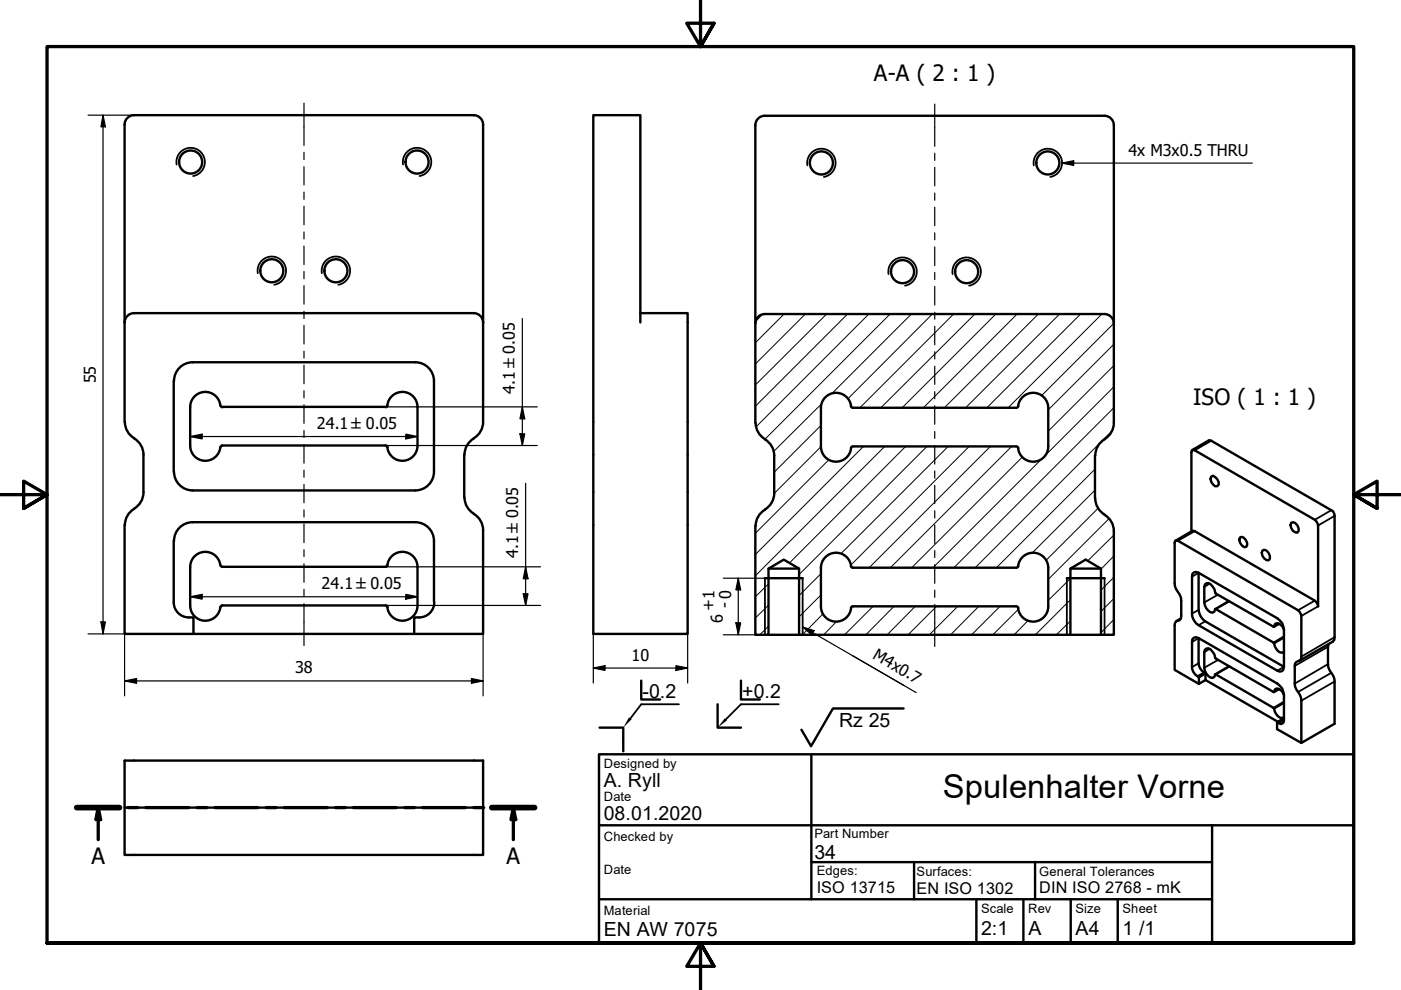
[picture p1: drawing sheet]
<svg xmlns="http://www.w3.org/2000/svg" width="297mm" height="210mm" viewBox="0 0 297 210" stroke-linecap="round" stroke-linejoin="round" font-family="sans-serif">
<!-- layer: Schraffur (ISO) -->
<g fill="none" stroke="#000" stroke-width=".21">
<path d="M161.7 66.6l-1.4 1.5M166.2 66.6l-6.1 6.1M170.8 66.6l-10.7 10.6M175.3 66.6l-15.2 15M179.7 66.6l-19.6 19.5M184.2 66.6l-23.9 23.9M188.7 66.6l-26.5 26.5M193.2 66.6l-16.9 16.9M197.7 66.6l-17.9 18M202.2 66.6l-19.9 19.9M206.7 66.6l-19.9 19.9M211.1 66.6l-19.8 19.9"/>
<path d="M215.6 66.6l-19.8 19.9M220.2 66.6l-20 19.9M224.7 66.6l-20 19.9M229.1 66.6l-19.9 19.9M233.6 66.6l-19.9 19.9M236.2 77.5l-14 13.9M236.2 73l-14 13.9M236.2 68.6l-15.3 15.3M174.1 94.7l-10 9.9M174.1 90.2l-10 9.9M174.2 85.6l-10.2 10.1M175.8 97.4l-15.7 15.7"/>
<path d="M183.1 94.7l-23 22.9M187.6 94.7l-27.5 27.4M192 94.7l-24.6 24.7M196.5 94.7l-27.1 27.1M201 94.7l-22.7 22.7M205.5 94.7l-25.1 25.1M210 94.7l-25.7 25.7M214.5 94.7l-25.7 25.7M216.8 96.9l-23.5 23.5M220.8 97.4l-23 23M232.2 99.5l-20.9 20.9M233.2 94l-26.4 26.4"/>
<path d="M235.7 91.4l-2.1 2.2M236.2 86.5l-34 33.9M236.2 82l-14.5 14.5M232.2 103.9l-13.3 13.3M232.8 107.8l-11 11M235.1 110l-12.9 12.8M236.2 117.9l-2.8 2.8M236.2 113.4l-5.6 5.5M162.9 132.8l-1.8 1.8M162.9 128.3l-2.8 2.7M162.9 123.8l-2.8 2.7M174.1 126.1l-4.7 4.7"/>
<path d="M174.1 121.6l-4.7 4.7M174.5 130.1l-4.4 4.5M177.4 131.7l-2.8 2.9M185.1 128.6l-6 6M189.5 128.6l-5.9 6M194.1 128.6l-6 6M198.6 128.6l-6.1 6M203.1 128.6l-6.1 6M207.5 128.6l-6 6M212 128.6l-6 6M216 129.1l-5.5 5.5M218 131.5l-3 3.1"/>
<path d="M226.9 131.7l-2.9 2.9M226.9 127.2l-7.4 7.4M226.9 122.7l-4.7 4.6M236.2 131.4l-2.8 2.7M236.2 126.9l-2.8 2.7M236.2 122.4l-2.8 2.7"/>
</g>
<!-- layer: Sichtbar (ISO) -->
<g fill="none" stroke="#000" stroke-width=".51">
<path d="M28.4 24.4a2 2 0 0 0-2 2v63M28.4 24.4h72a2 2 0 0 1 2 2v63M162.1 24.5a2 2 0 0 0-2 2v63.1M162.2 24.5h72a2 2 0 0 1 2 2v63.1M28.4 66.4a2 2 0 0 0-2 2M28.4 66.4h72a2 2 0 0 1 2 2M40.8 76.8h47.2M40.9 76.8a4 4 0 0 0-4 4M88 76.8a4 4 0 0 1 4 4M135.8 66.4h10v68h-20v-110h10v44M162.1 66.6a2 2 0 0 0-2 2M162.2 66.6h72a2 2 0 0 1 2 2"/>
<path d="M26.5 89.5a4 4 0 0 0 2 3.4M28.4 93a4 4 0 0 1 2 3.4M30.4 96.4v8M36.8 80.8v19.2M40.3 94.5a3.2 3.2 0 0 0 3.1 3.2 3.2 3.2 0 0 0 3.3-2.9M46.7 85.9a3.2 3.2 0 0 0-3.3-2.8 3.2 3.2 0 0 0-3.1 3.2v8.2M46.7 86l.4 .3M47.1 94.5h34.7M47.1 86.3h34.7M47.1 94.5l-.4 .3M81.8 94.5l.4 .3M82.1 85.9a3.2 3.2 0 0 1 3.4-2.8 3.2 3.2 0 0 1 3 3.2v8.2"/>
<path d="M82.2 86l-.4 .3M88.5 94.5a3.2 3.2 0 0 1-3 3.2 3.2 3.2 0 0 1-3.4-2.9M92 80.8v19.2M98.4 96.4v9M100.5 93a4 4 0 0 0-2 3.4M102.4 89.5a4 4 0 0 1-2 3.4M160.2 89.7a4 4 0 0 0 2 3.4M162.2 93.2a4 4 0 0 1 1.9 3.4v8a4 4 0 0 1-1.9 3.4M174.1 86.5v8.2a3.2 3.2 0 0 0 3.1 3.2 3.2 3.2 0 0 0 3.3-3.1l.3-.1M180.4 86.1l.4 .4M180.4 86.1a3.2 3.2 0 0 0-3.3-2.8 3.2 3.2 0 0 0-3 3.2M180.8 94.7h34.7l.4 .3"/>
<path d="M215.9 86.1a3.2 3.2 0 0 1 3.3-2.8 3.2 3.2 0 0 1 3.1 3.2M215.9 86.1l-.4 .4h-34.7M222.2 86.5l.1 8.2a3.2 3.2 0 0 1-3.1 3.2 3.2 3.2 0 0 1-3.3-2.9M232.2 96.6v9M234.2 93.1a4 4 0 0 0-2 3.5M236.2 89.7a4 4 0 0 1-2 3.4M252.8 95.4l3.5-2h.5l25.8 15 .4 1-.1 26.3-.3 .4-7.1 4M26.4 111.3v23.1h14.6M28.5 107.9a4 4 0 0 0-2 3.4M30.4 104.4a4 4 0 0 1-2 3.4M36.8 114.7v13a3.2 3.2 0 0 0 3.2 3.2M36.9 100a4 4 0 0 0 4 4"/>
<path d="M40.8 110.7h47.2M40.8 104h47.2M40.9 110.7a4 4 0 0 0-4 4M46.7 119.9a3.2 3.2 0 0 0-3.3-2.9 3.2 3.2 0 0 0-3.1 3.2M46.7 119.8l.4 .4M82.1 119.9a3.2 3.2 0 0 1 3.4-2.9 3.2 3.2 0 0 1 3 3.2M82.2 119.8l-.4 .4M88 110.7a4 4 0 0 1 4 4v13M92 100a4 4 0 0 1-4 4M98.5 105.5a4 4 0 0 0 2 3.4M100.4 109a4 4 0 0 1 2 3.4M102.4 112.4v22h-14.6"/>
<path d="M162.2 108.1a4 4 0 0 0-2 3.4M232.2 105.7a4 4 0 0 0 2 3.4M234.2 109.2a4 4 0 0 1 2 3.4v22h-2.8v-14l-3.2-1.9-3.3 1.9v14h-57.5v-14l-3.2-1.9-3.3 1.9v14h-2.8v-23.1M252.6 112.7v-16.8l.1-.4 .2-.1 .4 .1 25.5 14.7 .3 .3 .4 .9v17.2l-.4-.9-.3-.3-25.5-14.8h-.5l-3.6 2.1M256.8 101.1l.4-.2a1.87 1.87 0 0 1 1.2 1.9l-.3 .3a1.48 1.48 0 0 1-1.3-2zM262.9 114a1.2 1.2 0 0 1 1.5 1.1v.6l-.2 .3a1.48 1.48 0 0 1-1.3-2zM267.7 116.7l.3-.1a1.69 1.69 0 0 1 1.2 1.9l-.2 .3a1.48 1.48 0 0 1-1.3-2.1zM273.7 110.8a1.22 1.22 0 0 1 1.6 1.2v.6l-.2 .3a1.5 1.5 0 0 1-1.4-2.1zM40.1 130.9h.9v3.5M40.3 120.2v8.2a3.2 3.2 0 0 0 3.1 3.2 3.2 3.2 0 0 0 3.3-2.8M41 134.4h46.8M47.1 128.4h34.7"/>
<path d="M47.1 120.2h34.7M47.1 128.4l-.4 .3M81.8 128.4l.4 .3M88.5 120.2v8.2a3.2 3.2 0 0 1-3 3.2 3.2 3.2 0 0 1-3.4-2.8M88.8 130.9h-1v3.5M92.1 127.7a3.2 3.2 0 0 1-3.2 3.2M162.2 122.6h8M162.9 120.6h6.5M162.9 134.6h6.5M174.1 128.6a3.2 3.2 0 0 0 3 3.2 3.2 3.2 0 0 0 3.3-2.9M180.4 120l.4 .4M180.4 120a3.2 3.2 0 0 0-3.3-2.8 3.2 3.2 0 0 0-3 3.2v8.2"/>
<path d="M180.8 128.6l-.4 .3M180.8 128.6h34.7l.4 .3M215.9 120a3.2 3.2 0 0 1 3.3-2.8 3.2 3.2 0 0 1 3 3.2v8.2M215.9 120l-.4 .4h-34.7M222.3 128.6a3.2 3.2 0 0 1-3.1 3.2 3.2 3.2 0 0 1-3.3-2.9M226.2 122.6h8M226.9 120.6h6.5M226.9 134.6h6.5M250.3 131.2l-.9 .5M254.1 135.3l16.7 9.6a2.81 2.81 0 0 1 1.4 2.5v5.7l-.7 .4-.7-.4v1.5l5.1 2.9v-8.9a3.9 3.9 0 0 0-1.1-2.5l-.3-1.2v-3.7a1.09 1.09 0 0 1 1.1-1.1l.2-.4 .1-.5v-8.6l-.4-.9-.3-.3-25.5-14.7-.3-.1-.3 .1-.1 .4v8.6a3.9 3.9 0 0 0 1.1 2.4l.3 1.3v3.2a1 1 0 0 1-1 1.1l-.3 .4-.1 .5v9.4l5.2 3M254.1 135.3v5.3a2.59 2.59 0 0 0 1.5 2.2v1.4l15.3 8.8M254.1 121.4v7.9a3.2 3.2 0 0 0 1.4 2.4l16.7 9.7"/>
<path d="M254.1 135.3l-.5-.2-.5 .1-.3 .3-.1 5.9a2.59 2.59 0 0 0 1.5 2.2v1.4M254.1 121.4l-.5-.1-.5 .1-.3 .3-.1 8.4a3 3 0 0 0 1.4 2.5l16.7 9.6 .5 .2 .5-.1 .3-.3 .1-.6M254.1 121.4l16.7 9.7a2.81 2.81 0 0 1 1.4 2.4v7.9M260.6 127.4l-2.9 1.7M271.2 132.2l-1.1 .7M272.2 133.4l-.4-.6-.5-.5-.5-.2-.5 .2-.2 .6h-.1l-12.3-7.2a2.59 2.59 0 0 0-1.5-2.1l-.4 .1-.3 .2-.2 .5v3.3a2.32 2.32 0 0 0 1.8 2.2l.4-.3 .2-.5 12.4 7.2a2.24 2.24 0 0 0 1.7 2.1l.4-.2M281.7 136.6l-.1 .5v3.7a3.9 3.9 0 0 0 1 2.4l.4 1.3v9l-7.1 4M255.6 142.8l-1.4 .8M255.6 144.2l-1.4 .8M260.6 141.3l-2.9 1.7M271.2 146.1l-1.1 .6M272.2 147.3l-.4-.7-.5-.5-.5-.1-.5 .1-.2 .6h-.1l-12.3-7.2a2.59 2.59 0 0 0-1.5-2.1l-.4 .1-.3 .3-.2 .5v3.3a2.32 2.32 0 0 0 1.8 2.1l.4-.2 .2-.5 12.4 7.1a2.24 2.24 0 0 0 1.7 2.1l.4-.1"/>
<path d="M272.2 152.4l-1.4 .7M26.4 171.2h76v-9.9h-76v20h76v-10.1"/>
<circle cx="40.4" cy="34.4" r="2.44"/>
<circle cx="88.4" cy="34.4" r="2.44"/>
<circle cx="174.1" cy="34.5" r="2.44"/>
<circle cx="222.2" cy="34.5" r="2.44"/>
<circle cx="57.6" cy="57.4" r="2.44"/>
<circle cx="71.2" cy="57.4" r="2.44"/>
<circle cx="191.4" cy="57.6" r="2.44"/>
<circle cx="204.9" cy="57.6" r="2.44"/>
</g>
<!-- layer: Sichtbar schmal (ISO) -->
<g fill="none" stroke="#000" stroke-width=".38">
<path d="M37.4 34.9a3 3 0 0 1 2.5-3.5 3 3 0 0 1 3.5 2.4 3 3 0 0 1-2.5 3.5M85.5 34.9a3 3 0 0 1 2.4-3.5 3 3 0 0 1 3.5 2.4 3 3 0 0 1-2.5 3.5M171.2 35.1a3 3 0 0 1 2.4-3.5 3 3 0 0 1 3.5 2.4 3 3 0 0 1-2.4 3.5M219.2 35.1a3 3 0 0 1 2.4-3.5 3 3 0 0 1 3.5 2.4 3 3 0 0 1-2.4 3.5M54.7 57.9a3 3 0 0 1 2.4-3.5 3 3 0 0 1 3.5 2.5 3 3 0 0 1-2.5 3.5M68.2 57.9a3 3 0 0 1 2.5-3.5 3 3 0 0 1 3.5 2.5 3 3 0 0 1-2.5 3.5M188.4 58.1a3 3 0 0 1 2.4-3.5 3 3 0 0 1 3.5 2.5 3 3 0 0 1-2.4 3.5M202 58.1a3 3 0 0 1 2.4-3.5 3 3 0 0 1 3.5 2.5 3 3 0 0 1-2.4 3.5M256.8 93.4l-3.5 2.1M253.3 112.6l-3.6 2.1M282.3 108.2l-3.5 2M283 109.4l-3.5 2"/>
<path d="M162.2 122.6v12M170.2 122.6v12M226.2 122.6v12M234.2 122.6v12M250.3 131.3l-.6 .3M254.1 129.3l-1.4 .8M254.1 121.4l-1.4 .9M254.1 135.3l-1.4 .8M255.5 131.7l-1.4 .9M256.5 123.7l-1.2 .7M256.5 137.6l-1.2 .7M258.3 139.9l-3 1.7"/>
<path d="M258.3 126.1l-3 1.6M260.7 127.5l-3 1.6M271.1 132.2l-1 .6M272.2 134.9l-2.2 1.3M272.2 135.2l-2.1 1.2M278.8 127.4l-3.6 2M279.5 128.6l-3.6 2M281.6 137.1l-7.1 4.1M283 135.1l-7.1 4.1M254.1 140.6l-1.4 .8M255.3 142.6l-1.4 .8M260.7 141.3l-3 1.7"/>
<path d="M271.1 146.1l-1 .6M272.2 148.8l-2.2 1.3M272.2 149.1l-2.1 1.2M272.2 141.4l-1.4 .8M272.2 152.7l-1.1 .6M281.6 140.8l-7.1 4.1M282.3 142.7l-7.1 4M283 144.5l-7.1 4.1"/>
</g>
<!-- layer: Schraffur (ISO) -->
<path d="M133.3 152.1l.6 .4-1.8 1.8zM153.7 152.3l.4 .5-2 1.5z" fill="#000"/>
<!-- layer: Schnittlinie (ISO) -->
<g fill="none" stroke="#000" stroke-width=".7">
<path d="M16.3 171.2h9M20.8 171.2l.5 2.6h-1zM20.8 171.2v6.8M27.1 171.2h2.1M30.9 171.2h9.1M41.8 171.2h2.1M45.6 171.2h9.1M56.5 171.2h2M60.3 171.2h9M71.1 171.2h2.1M74.9 171.2h9.1M85.8 171.2h2.1"/>
<path d="M89.6 171.2h9.1M100.5 171.2h2.1M104.3 171.2h9M108.8 171.2l.5 2.6h-1zM108.8 171.2v6.8"/>
</g>
<path d="M16.3 171.2h9M104.3 171.2h9" fill="none" stroke="#000" stroke-width="1.2"/>
<g fill="#000">
<path d="M20.8 171.2l.5 2.6h-1z" fill-rule="evenodd"/>
<path d="M108.8 171.2l.5 2.6h-1z" fill-rule="evenodd"/>
</g>
<!-- layer: Rahmen (ISO) -->
<path d="M148.5 -.1v10l-2.9-5h5.8l-2.9 5 2.9-5M0 104.9h10l-5-2.9v5.8l5-2.9-5 2.9M297 104.9h-10l5-2.9v5.8l-5-2.9 5 2.9M10 199.9v-190h277v190h-277h277M151.4 204.9l-2.9-5 2.9 5h-5.8l2.9-5v10" fill="none" stroke="#000" stroke-width=".7"/>
<!-- layer: Titel (ISO) -->
<g fill="none" stroke="#000" stroke-width=".51">
<path d="M127 159.9h160v40h-160zM127.1 154.3h5v5M136 144.3v4h4M152.1 149.3v5h5M157.1 144.3v4h4M172 159.9v30.8h85v-15.7M191.6 150.2h-15l-4.6 8-2.1-3.5M127 175h160M127 190.7h45M172 182.8h85M193.8 182.8v7.9M207 190.7v9.2"/>
<path d="M217 190.7v9.2M219.5 182.8v7.9M227 190.7v9.2M237 190.7v9.2M257 190.7v9.2"/>
</g>
<path d="M144 149.3h-8l-2.3 3M165.1 149.3h-8l-3.2 3.3" fill="none" stroke="#000" stroke-width=".38"/>
<g fill="none" stroke="#000" stroke-width=".25">
<path d="M18.7 24.4h9.7M21.8 24.4l.6 2.5h-1zM21.8 24.4v110M110.7 67.5v27M40.3 92.6l2.6-.6v1.1zM40.3 92.6h48.2M81.8 94.5h32.1M81.8 86.3h32.1M86 92l2.5 .6-2.5 .5zM110.2 92h1.1l-.6 2.5zM110.7 86.3l.6 2.5h-1.1zM111.4 102.5v25.9"/>
<path d="M18.7 134.4h22.3M21.4 131.9h1l-.6 2.5zM26.4 134.4v13.1M40.3 126.5l2.6-.5v1zM40.3 126.5h48.2M81.8 128.4h32.8M81.8 120.2h32.8M86 126l2.5 .5-2.5 .5zM102.4 134.4v13.1M110.9 125.9h1.1l-.6 2.5zM111.4 120.2l.6 2.5h-1.1zM125.8 134.4v10.4"/>
<path d="M145.8 134.4v10.4M153.4 122.6h8.8M153.4 134.6h9.5M156 132.1h1l-.5 2.5zM156.5 122.6l.5 2.5h-1zM156.5 122.6v12M26.4 144.4l2.6-.5v1zM26.4 144.4h76M99.9 143.9l2.5 .5-2.5 .5zM125.8 141.6l2.5-.5v1zM125.8 141.6h20M143.3 141.1l2.5 .5-2.5 .5z"/>
</g>
<g fill="#000">
<path d="M21.8 24.4l.6 2.5h-1z" fill-rule="evenodd"/>
<path d="M40.3 92.6l2.6-.6v1.1z" fill-rule="evenodd"/>
<path d="M86 92l2.5 .6-2.5 .5z" fill-rule="evenodd"/>
<path d="M110.2 92h1.1l-.6 2.5z" fill-rule="evenodd"/>
<path d="M110.7 86.3l.6 2.5h-1.1z" fill-rule="evenodd"/>
<path d="M21.4 131.9h1l-.6 2.5z" fill-rule="evenodd"/>
<path d="M40.3 126.5l2.6-.5v1z" fill-rule="evenodd"/>
<path d="M86 126l2.5 .5-2.5 .5z" fill-rule="evenodd"/>
<path d="M110.9 125.9h1.1l-.6 2.5z" fill-rule="evenodd"/>
<path d="M111.4 120.2l.6 2.5h-1.1z" fill-rule="evenodd"/>
<path d="M156 132.1h1l-.5 2.5z" fill-rule="evenodd"/>
<path d="M156.5 122.6l.5 2.5h-1z" fill-rule="evenodd"/>
<path d="M26.4 144.4l2.6-.5v1z" fill-rule="evenodd"/>
<path d="M99.9 143.9l2.5 .5-2.5 .5z" fill-rule="evenodd"/>
<path d="M125.8 141.6l2.5-.5v1z" fill-rule="evenodd"/>
<path d="M143.3 141.1l2.5 .5-2.5 .5z" fill-rule="evenodd"/>
</g>
<!-- layer: Mittellinie (ISO) -->
<g fill="none" stroke="#000" stroke-width=".25">
<path d="M64.5 21.9v8.9M64.5 32.3v1.5M64.5 35.3v3.9M198.2 22.1v8.9M198.2 32.5v1.5M198.2 35.5v3.9M64.5 40.7v1.6M64.5 43.7v4M64.5 49.2v1.4M64.5 52.2v3.9M64.5 57.6v1.5M198.2 40.9v1.6"/>
<path d="M198.2 43.9v4M198.2 49.4v1.4M198.2 52.4v3.9M198.2 57.8v1.5M64.5 60.6v3.9M64.5 66v1.5M64.5 69v3.9M64.5 74.5v1.4M64.5 77.4v4M198.2 60.7v4M198.2 66.2v1.5M198.2 69.2v3.9"/>
<path d="M198.2 74.6v1.5M198.2 77.6v3.9M64.5 82.8v1.6M64.5 85.8v4M64.5 91.3v1.4M64.5 94.3v3.9M64.5 99.7v1.5M198.2 83v1.6M198.2 86v4M198.2 91.5v1.4M198.2 94.5v3.9M198.2 99.9v1.5"/>
<path d="M64.5 102.7v3.9M64.5 108.1v1.5M64.5 111.1v3.9M64.5 116.6v1.4M64.5 119.5v4M198.2 102.9v3.9M198.2 108.3v1.5M198.2 111.3v3.9M198.2 116.7v1.5M198.2 119.7v4M64.5 124.9v1.6M64.5 128v8.9"/>
<path d="M198.2 125.1v1.6M198.2 128.2v8.9"/>
</g>
<!-- layer: Symbol (ISO) -->
<path d="M225.2 34.6l2.4-.5v1zM225.2 34.6h40.3M170.2 132.9l2.4 .8-.5 .9zM170.2 132.9l21.4 12.4M180.8 139l13.4 7.8" fill="none" stroke="#000" stroke-width=".25"/>
<g fill="#000">
<path d="M225.2 34.6l2.4-.5v1z" fill-rule="evenodd"/>
<path d="M170.2 132.9l2.4 .8-.5 .9z" fill-rule="evenodd"/>
</g>
<text font-size="6.9" x="199.9" y="169.3">Spulenhalter Vorne</text>
<g font-size="4.8">
<text x="185.3" y="17.1">A-A ( 2 : 1 )</text>
<text x="253" y="85.9">ISO ( 1 : 1 )</text>
<text x="19.4" y="183.2">A</text>
<text x="107.4" y="183.2">A</text>
</g>
<g font-size="4.1">
<text x="136.2" y="148">-0.2</text>
<text x="157.4" y="148">+0.2</text>
<text x="177.9" y="154.1">Rz 25</text>
<text x="128" y="166.9">A. Ryll</text>
<text x="128" y="173.9">08.01.2020</text>
<text x="172.7" y="182">34</text>
<text x="128" y="198.4">EN AW 7075</text>
<text x="208" y="198.3">2:1</text>
<text x="218.1" y="198.2">A</text>
<text x="228" y="198.2">A4</text>
<text x="238" y="198.3">1 /1</text>
</g>
<g font-size="3.4">
<text x="239.3" y="33">4x M3x0.5 THRU</text>
<text x="20.3" y="81.3" transform="rotate(-90 20.3 81.3)">55</text>
<text x="109.2" y="83.5" transform="rotate(-90 109.2 83.5)">4.1 ±0.05</text>
<text x="67.2" y="91">24.1 ±0.05</text>
<text x="109.9" y="118.3" transform="rotate(-90 109.9 118.3)">4.1 ±0.05</text>
<text x="68.2" y="124.9">24.1 ±0.05</text>
<text x="151.3" y="129.5" transform="rotate(-90 151.3 129.5)">+1</text>
<text x="153.2" y="132" transform="rotate(-90 153.2 132)">6</text>
<text x="154.8" y="128.9" transform="rotate(-90 154.8 128.9)">- 0</text>
<text x="62.5" y="142.8">38</text>
<text x="133.9" y="140.1">10</text>
<text x="184.8" y="139.5" transform="rotate(30 184.8 139.5)">M4x0.7</text>
<text x="173.2" y="189.3">ISO 13715</text>
<text x="194.3" y="189.5">EN ISO 1302</text>
<text x="220.3" y="189.4">DIN ISO 2768 - mK</text>
</g>
<g font-size="2.7">
<text x="128" y="162.9">Designed by</text>
<text x="128" y="169.9">Date</text>
<text x="128" y="178.4">Checked by</text>
<text x="172.7" y="177.7">Part Number</text>
<text x="128" y="185.4">Date</text>
<text x="173.2" y="185.6">Edges:</text>
<text x="194.3" y="185.7">Surfaces:</text>
<text x="220.3" y="185.6">General Tolerances</text>
<text x="128" y="193.9">Material</text>
<text x="208" y="193.6">Scale</text>
<text x="218" y="193.6">Rev</text>
<text x="228" y="193.6">Size</text>
<text x="238" y="193.6">Sheet</text>
</g>
</svg>
